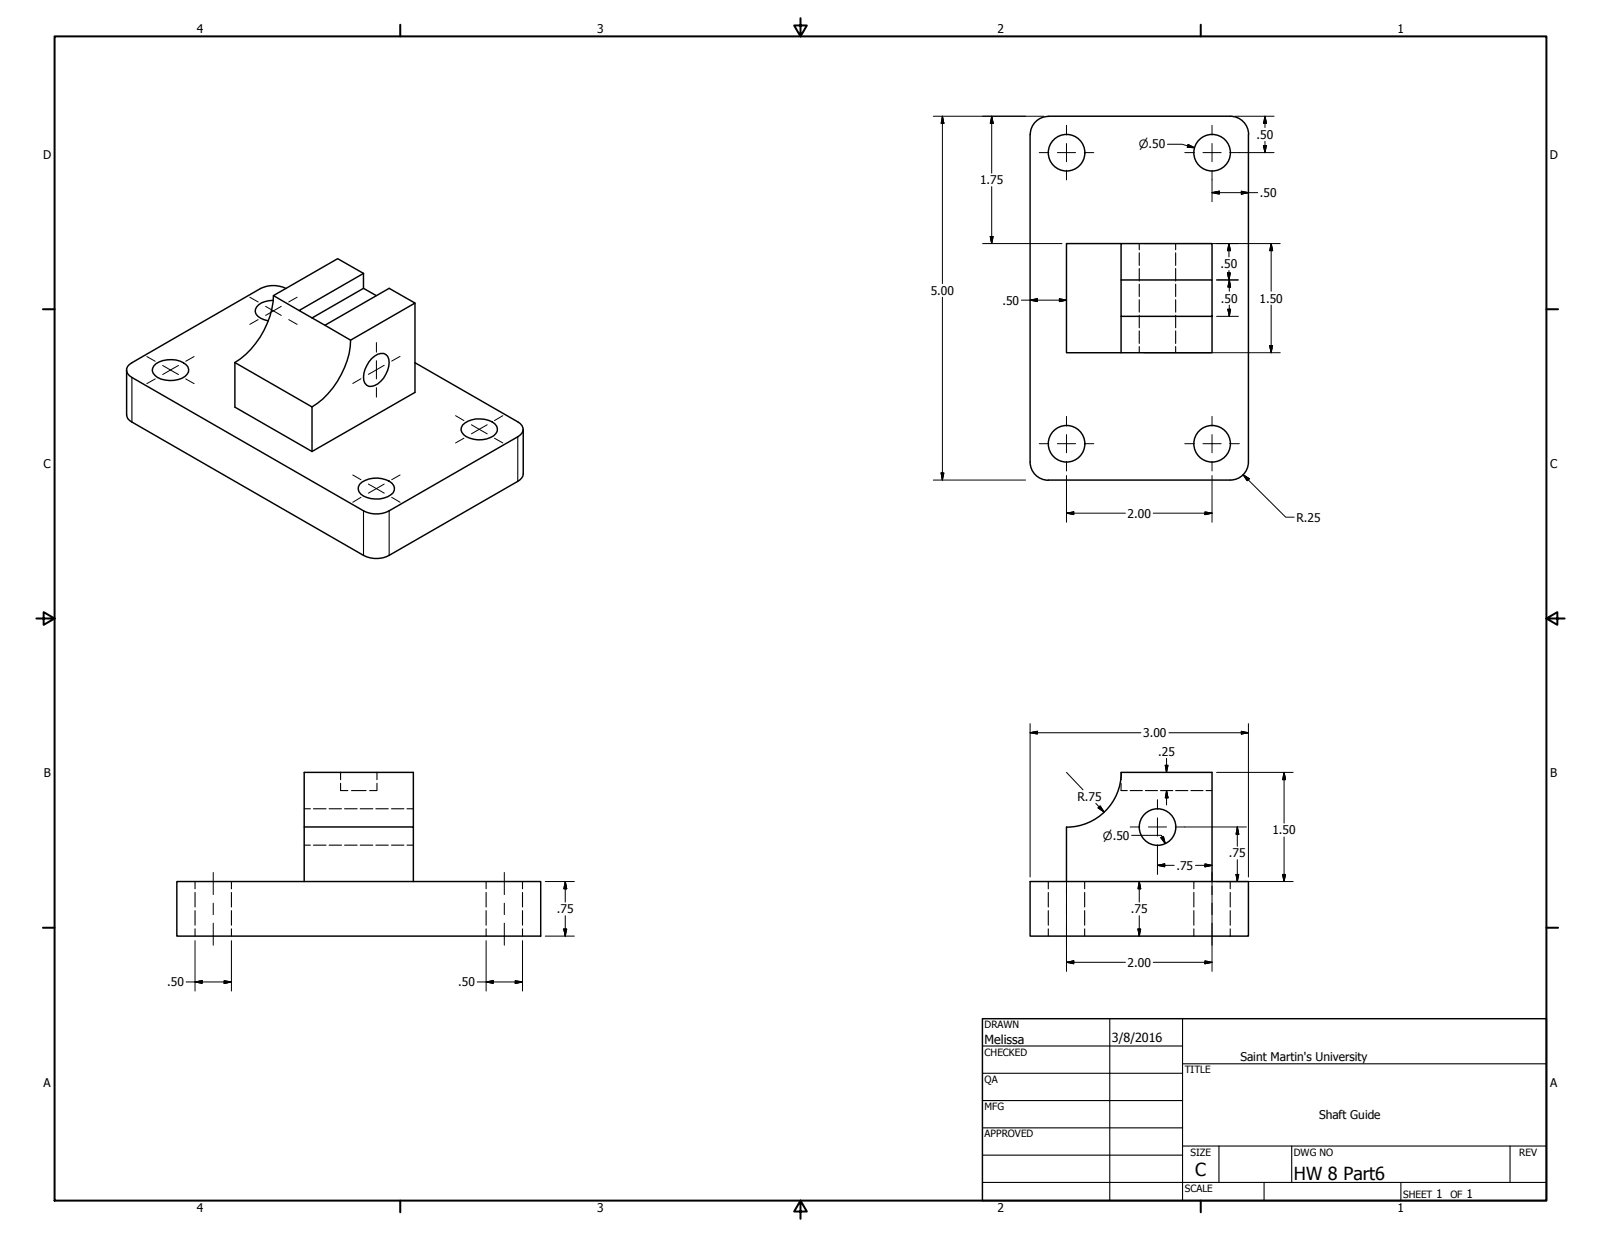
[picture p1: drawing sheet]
<svg xmlns="http://www.w3.org/2000/svg" width="559mm" height="432mm" viewBox="0 0 559 432" stroke-linecap="round" stroke-linejoin="round" font-family="sans-serif">
<!-- layer: Hidden (ANSI) -->
<g fill="none" stroke="#000" stroke-width=".38">
<path d="M397.6 85v2.2M397.6 88.3v4.3M397.6 93.7v4.4M397.6 99.2v4.3M410.3 85v2.2M410.3 88.3v4.3M410.3 93.7v4.4M410.3 99.2v4.3M397.6 104.6v4.4M397.6 110v4.4M397.6 115.5v4.4M410.3 104.6v4.4"/>
<path d="M410.3 110v4.4M410.3 115.5v4.4M397.6 121v2.1M410.3 121v2.1M118.9 273.4v2.6h2.5M118.9 269.6v2.6M122.7 276h5.1M131.6 273.4v2.6h-2.6M131.6 269.6v2.6M391.3 269.6v2.6M391.3 273.4v2.6h2.1M394.5 276h4.2"/>
<path d="M399.8 276h4.2M405.1 276h4.2M410.3 276h4.3M415.7 276h4.2M420.9 276h2.1M106.2 282.3h2.1M106.2 295h2.1M109.4 282.3h4.4M109.4 295h4.4M114.9 282.3h4.3M114.9 295h4.3M120.3 282.3h4.4"/>
<path d="M120.3 295h4.4M125.7 282.3h4.4M125.7 295h4.4M131.2 282.3h4.3M131.2 295h4.3M136.7 282.3h4.3M136.7 295h4.3M142 282.3h2.3M142 295h2.3M68.1 307.7v2.6M68.1 311.5v5.1M68.1 317.9v5.1"/>
<path d="M80.8 307.7v2.6M80.8 311.5v5.1M80.8 317.9v5.1M169.7 307.7v2.6M169.7 311.5v5.1M169.7 317.9v5.1M182.4 307.7v2.6M182.4 311.5v5.1M182.4 317.9v5.1M365.9 307.7v2.6M365.9 311.5v5.1M365.9 317.9v5.1"/>
<path d="M378.6 307.7v2.6M378.6 311.5v5.1M378.6 317.9v5.1M416.7 307.7v2.6M416.7 311.5v5.1M416.7 317.9v5.1M429.4 307.7v2.6M429.4 311.5v5.1M429.4 317.9v5.1M68.1 324.2v2.6M80.8 324.2v2.6M169.7 324.2v2.6"/>
<path d="M182.4 324.2v2.6M365.9 324.2v2.6M378.6 324.2v2.6M416.7 324.2v2.6M429.4 324.2v2.6"/>
</g>
<!-- layer: Visible (ANSI) -->
<g fill="none" stroke="#000" stroke-width=".51">
<path d="M359.5 46.9v114.4a6.4 6.4 0 0 0 6.4 6.3M365.9 40.6h63.5a6.3 6.3 0 0 1 6.3 6.3v114.4a6.3 6.3 0 0 1-6.3 6.3h-63.5M365.9 40.6a6.3 6.3 0 0 0-6.3 6.4M126.9 95.4l-22.5 13 9 5.1 22.4-12.9 9 5.2-22.4 12.9-9-5.2M126.9 95.4v5.2l-18 10.4M126.9 95.4l-9-5.1-22.5 12.9 9 5.2M391.3 97.7h31.7v12.7h-31.7zM391.3 97.7v-12.7h31.7v12.7M391.3 85h-19.1v38.1h19.1M95.4 104.8a6 6 0 0 0-6.2 3.2 2.76 2.76 0 0 0 1.9 3.1l2.6 .9M95.4 103.2a29.8 29.8 0 0 1-13.4 23.4M99.8 100.7a10 10 0 0 0-8.9 0l-44.9 25.9a2.7 2.7 0 0 0-1.8 2.6 2.7 2.7 0 0 0 1.8 2.6l80.9 46.5a9.6 9.6 0 0 0 8.9 0l44.9-25.8a2.74 2.74 0 0 0 1.9-2.6 2.74 2.74 0 0 0-1.9-2.6l-35.9-20.7"/>
<path d="M122.4 118.7a29.8 29.8 0 0 1-13.5 23.3M126.9 100.6l4.4 2.6M144.8 105.8v31.2l-35.9 20.6-26.9-15.5v-15.5M391.3 110.4v12.7h31.7v-12.7M53.7 127.7a8.7 8.7 0 0 1 11.9 .4 2.51 2.51 0 0 1-1.1 3.3 9.3 9.3 0 0 1-10.4-.3 2.26 2.26 0 0 1-.4-3.4zM82 126.6l26.9 15.4v15.6M129.7 125.2a4.2 4.2 0 0 1 5-1.4 3.9 3.9 0 0 1 1 4 8.8 8.8 0 0 1-6 7.1 2.6 2.6 0 0 1-2.8-3.2 9.9 9.9 0 0 1 2.8-6.5zM161.5 148.3a9 9 0 0 1 11.2-.3 2.76 2.76 0 0 1 .8 2.8 2.76 2.76 0 0 1-2.3 1.9 9.3 9.3 0 0 1-9.3-.9 2.33 2.33 0 0 1-.4-3.5zM125.5 169a9 9 0 0 1 11.3-.3 2.49 2.49 0 0 1-.5 4.1 9.5 9.5 0 0 1-10.4-.3 2.49 2.49 0 0 1-.4-3.5zM391.3 269.6h31.7v38.1M391.4 269.7a19.1 19.1 0 0 1-19.1 19M106.2 288.7v19"/>
<path d="M144.3 288.7v-19.1h-38.1v19.1h38.1v19M372.2 288.7v19M61.7 307.7h127v19.1h-127zM359.5 307.7h76.2v19.1h-76.2z"/>
<circle cx="372.3" cy="53.3" r="6.4"/>
<circle cx="423.1" cy="53.3" r="6.4"/>
<circle cx="372.3" cy="154.9" r="6.4"/>
<circle cx="423.1" cy="154.9" r="6.4"/>
<circle cx="404" cy="288.7" r="6.4"/>
</g>
<!-- layer: Visible Narrow (ANSI) -->
<path d="M46 131.8v15.5M180.7 152.5v15.5M126.9 178.3v15.6M135.8 178.3v15.6" fill="none" stroke="#000" stroke-width=".38"/>
<path d="M44.2 129.2v15.6a2.88 2.88 0 0 0 1.8 2.5l80.9 46.6a9.6 9.6 0 0 0 8.9 0l44.9-25.9a3.3 3.3 0 0 0 1.9-2.6v-15.5" fill="none" stroke="#000" stroke-width=".51"/>
<!-- layer: Border (ANSI) -->
<g fill="none" stroke="#000" stroke-width=".7">
<path d="M19 12.7h520.8v406.4h-520.8zM139.7 8.6v4.1M279.4 6.3v6.4l-2.2-3.8h4.4l-2.2 3.8M419.1 8.6v4.1M15 107.9h4M539.8 107.9h4M12.7 215.9h6.3l-3.8-2.2v4.4l3.8-2.2M539.8 215.9l3.8 2.2v-4.4l-3.8 2.2h6.3M15 323.8h4M539.8 323.8h4M139.7 419.1v4.1M279.4 419.1l2.2 3.8h-4.4l2.2-3.8v6.3"/>
<path d="M419.1 419.1v4.1"/>
</g>
<!-- layer: Title (ANSI) -->
<g fill="none" stroke="#000" stroke-width=".38">
<path d="M387.3 355.6v63.5M412.7 355.6v63.5M342.9 365.1h69.8M342.9 374.6h69.8M412.7 371.3h127.1M342.9 384.2h69.8M342.9 393.7h69.8M342.9 412.7h196.9M342.9 403.2h69.8M412.7 400h127.1M425.4 400v12.7M441.2 412.7v6.4"/>
<path d="M450.8 400v12.7M488.9 412.7v6.4M527 400v12.7"/>
</g>
<path d="M342.9 355.6h196.9v63.5h-196.9z" fill="none" stroke="#000" stroke-width=".51"/>
<!-- layer: Dimension (ANSI) -->
<g fill="none" stroke="#000" stroke-width=".35">
<path d="M325.8 40.6h38.5M328.9 40.6l.5 2.5h-.9zM328.9 40.6v58.4M346.1 40.6l.5 2.5h-1zM346.1 40.6v19.9M407.5 50.4h5.1l4.3 1.2M414.7 50.4l2.2 1.2-2.5-.2zM431 40.6h13.7M432.6 53.3h12.1M441 50.8h1l-.5 2.5zM441.5 40.6l.5 2.5h-1zM441.5 40.6v3.9"/>
<path d="M441.5 49.3v4M346.1 65.2v19.8M423 67.2l2.6-.5v1.1zM423 62.8v7.6M423 67.2h16M433.3 66.7l2.4 .5-2.4 .6zM343 85h27.6M345.6 82.6h1l-.5 2.4zM399.2 85h47.6M424.6 97.7h7.6M428.4 95.2h1.1l-.6 2.5zM428.9 85l.6 2.5h-1.1z"/>
<path d="M428.9 85v4.7M428.9 94.4v3.3M429.1 97.7l.4 2.5h-.9zM429.1 97.7v4M443.7 85l.5 2.5h-1zM443.7 85v16.7M328.9 103.8v63.8M356.5 104.8h15.7M359.5 104.8l2.6-.5v1zM369.8 104.3l2.4 .5-2.4 .5zM424.6 110.4h7.6M428.6 107.9h.9l-.4 2.5z"/>
<path d="M429.1 106.5v3.9M443.7 106.5v16.6M399.2 123.1h47.6M443.2 120.6h1l-.5 2.5zM325.8 167.6h32.1M328.5 165.1h.9l-.5 2.5zM372.2 179.1l2.6-.4v.9zM372.2 166v16.3M372.2 179.1h20.6M402.5 179.1h20.5M420.6 178.7l2.4 .4-2.4 .5zM423 166v16.3"/>
<path d="M433.9 165.7l2.2 1.4-.8 .7zM433.9 165.7l14.9 14.8h2.9M359.5 255.8l2.6-.5v.9zM359.5 255.8h38.7M359.5 252.6v53.5M408 255.8h27.7M433.3 255.3l2.4 .5-2.4 .4zM435.7 252.6v53.5M372.2 269.6l5.8 6.1M406.7 267.1h1l-.5 2.5zM407.2 276l.5 2.5h-1zM407.2 264.7v4.9"/>
<path d="M407.2 276v5M424.6 269.6h26.8M448.2 269.6l.5 2.6h-1zM448.2 269.6v17.7M382.5 280.4l2.9 3.1M384 281.3l1.4 2.2-2.1-1.5zM395 291.6h10.4l1.3 2.8M404 298.2v7M405.2 292.4l.9-.4 .6 2.4zM413.5 288.7h21.5M431.9 288.7l.5 2.5h-1zM431.9 288.7v6.7"/>
<path d="M448.2 292.2v15.5M190.3 307.7h10.2M197.3 307.7l.5 2.6h-1zM197.3 307.7v7.2M197.3 319.7v7.1M372.2 309.3v29.8M397.6 307.7l.5 2.6h-.9zM397.6 307.7v7.2M397.6 319.7v7.1M404 302.1l2.5-.5v1zM404 302.1h5.8M417.3 302.1h5.7"/>
<path d="M420.6 301.6l2.4 .5-2.4 .5zM423 309.3v29.8M424.6 307.7h26.8M431.4 305.2h1l-.5 2.5zM431.9 300.1v7.6M447.7 305.2h1l-.5 2.5zM68.1 328.4v17.5M80.8 328.4v17.5M169.7 328.4v17.5M182.4 328.4v17.5M190.3 326.8h10.2M196.8 324.3h1l-.5 2.5z"/>
<path d="M372.2 335.9l2.6-.5v1zM372.2 335.9h20.6M397.2 324.3h.9l-.5 2.5zM402.5 335.9h20.5M420.6 335.4l2.4 .5-2.4 .5zM65 342.8h15.8M68.1 342.8l2.4-.5v1zM78.2 342.3l2.6 .5-2.6 .5zM166.6 342.8h15.8M169.7 342.8l2.4-.5v1zM179.8 342.3l2.6 .5-2.6 .5z"/>
</g>
<g fill="#000" stroke="#000" stroke-width=".35">
<path d="M328.9 40.6l.5 2.5zM328.9 40.6l.5 2.5h-.9zM346.1 40.6l.5 2.5zM346.1 40.6l.5 2.5h-1zM414.4 51.4l2.5 .2zM414.7 50.4l2.2 1.2-2.5-.2zM441 50.8l.5 2.5zM441 50.8h1l-.5 2.5zM441.5 40.6l.5 2.5zM441.5 40.6l.5 2.5h-1zM423 67.2l2.6-.5zM423 67.2l2.6-.5v1.1z"/>
<path d="M433.3 67.8l2.4-.6zM433.3 66.7l2.4 .5-2.4 .6zM345.6 82.6l.5 2.4zM345.6 82.6h1l-.5 2.4zM428.4 95.2l.5 2.5zM428.4 95.2h1.1l-.6 2.5zM428.9 85l.6 2.5zM428.9 85l.6 2.5h-1.1zM443.7 85l.5 2.5zM443.7 85l.5 2.5h-1zM359.5 104.8l2.6-.5zM359.5 104.8l2.6-.5v1z"/>
<path d="M369.8 105.3l2.4-.5zM369.8 104.3l2.4 .5-2.4 .5zM428.6 107.9l.5 2.5zM428.6 107.9h.9l-.4 2.5zM429.1 97.7l.4 2.5zM429.1 97.7l.4 2.5h-.9zM443.2 120.6l.5 2.5zM443.2 120.6h1l-.5 2.5zM328.5 165.1l.4 2.5zM328.5 165.1h.9l-.5 2.5zM372.2 179.1l2.6-.4zM372.2 179.1l2.6-.4v.9z"/>
<path d="M420.6 179.6l2.4-.5zM420.6 178.7l2.4 .4-2.4 .5zM433.9 165.7l2.2 1.4zM433.9 165.7l2.2 1.4-.8 .7zM359.5 255.8l2.6-.5zM359.5 255.8l2.6-.5v.9zM433.3 256.2l2.4-.4zM433.3 255.3l2.4 .5-2.4 .4zM406.7 267.1l.5 2.5zM406.7 267.1h1l-.5 2.5zM407.2 276l.5 2.5zM407.2 276l.5 2.5h-1z"/>
<path d="M448.2 269.6l.5 2.6zM448.2 269.6l.5 2.6h-1zM383.3 282l2.1 1.5zM384 281.3l1.4 2.2-2.1-1.5zM405.2 292.4l1.5 2zM405.2 292.4l.9-.4 .6 2.4zM431.9 288.7l.5 2.5zM431.9 288.7l.5 2.5h-1zM197.3 307.7l.5 2.6zM197.3 307.7l.5 2.6h-1zM397.6 307.7l.5 2.6zM397.6 307.7l.5 2.6h-.9z"/>
<path d="M404 302.1l2.5-.5zM404 302.1l2.5-.5v1zM420.6 302.6l2.4-.5zM420.6 301.6l2.4 .5-2.4 .5zM431.4 305.2l.5 2.5zM431.4 305.2h1l-.5 2.5zM447.7 305.2l.5 2.5zM447.7 305.2h1l-.5 2.5zM196.8 324.3l.5 2.5zM196.8 324.3h1l-.5 2.5zM372.2 335.9l2.6-.5zM372.2 335.9l2.6-.5v1z"/>
<path d="M397.2 324.3l.4 2.5zM397.2 324.3h.9l-.5 2.5zM420.6 336.4l2.4-.5zM420.6 335.4l2.4 .5-2.4 .5zM68.1 342.8l2.4-.5zM68.1 342.8l2.4-.5v1zM78.2 343.3l2.6-.5zM78.2 342.3l2.6 .5-2.6 .5zM169.7 342.8l2.4-.5zM169.7 342.8l2.4-.5v1zM179.8 343.3l2.6-.5zM179.8 342.3l2.6 .5-2.6 .5z"/>
</g>
<!-- layer: Centerline (ANSI) -->
<path d="M74.4 304.5v7.8M74.4 315.3v4M176 304.5v7.8M176 315.3v4M372.2 304.5v7.8M372.2 315.3v4M423 304.5v7.8M423 315.3v4M74.4 322.3v7.6M176 322.3v7.6M372.2 322.3v7.6M423 322.3v7.6" fill="none" stroke="#000" stroke-width=".35"/>
<!-- layer: Center Mark (ANSI) -->
<g fill="none" stroke="#000" stroke-width=".35">
<path d="M362.7 53.3h3.4M369.1 53.3h6.3M372.2 43.8v3.3M372.2 50.1v6.4M372.2 59.4v3.4M378.5 53.3h3.3M413.5 53.3h3.4M419.9 53.3h6.3M423 43.8v3.3M423 50.1v6.4M423 59.4v3.4M429.3 53.3h3.3"/>
<path d="M87.2 103.8l2.9 1.6M90.1 111.6l-2.9 1.6M92.7 106.9l5.5 3.2M98.2 106.9l-5.5 3.2M100.8 111.6l2.9 1.6M103.7 103.8l-2.9 1.6M131.4 119.6v3.3M51.2 124.5l3 1.6M54.2 132.3l-3 1.6M56.8 127.6l2.7 1.6M59.5 129.2l-2.7 1.5M59.5 129.2l2.8 1.5"/>
<path d="M62.3 127.6l-2.8 1.6M64.8 132.3l3 1.6M67.8 124.5l-3 1.6M126 132.2l-2.9 1.7M131.4 125.9v6.4M131.4 135.3v3.3M134.1 127.5l-5.5 3.2M139.6 124.4l-2.9 1.6M159 145.1l2.9 1.7M161.9 153l-2.9 1.6M164.5 148.3l2.8 1.6M167.3 149.9l-2.8 1.5"/>
<path d="M167.3 149.9l2.8 1.5M170.1 148.3l-2.8 1.6M172.6 153l2.9 1.6M175.5 145.1l-2.9 1.7M362.7 154.9h3.4M369.1 154.9h6.3M372.2 145.4v3.3M372.2 151.7v6.4M378.5 154.9h3.3M413.5 154.9h3.4M419.9 154.9h6.3M423 145.4v3.3"/>
<path d="M423 151.7v6.4M429.3 154.9h3.3M123.1 165.8l2.9 1.6M126 173.6l-2.9 1.7M128.6 169l2.8 1.6M131.4 170.6l-2.8 1.5M131.4 170.6l2.7 1.5M134.1 169l-2.7 1.6M136.7 173.6l2.9 1.7M139.6 165.8l-2.9 1.6M372.2 161v3.4M423 161v3.4"/>
<path d="M404 279.1v3.4M394.5 288.7h3.3M400.8 288.7h6.4M404 285.5v6.3M404 294.9v3.3M410.2 288.7h3.3"/>
</g>
<g font-size="6.3">
<text x="417.2" y="410.6">C</text>
<text x="451.6" y="411.9">HW 8 Part6</text>
</g>
<g font-size="4.4">
<text x="343.7" y="364.3">Melissa</text>
<text x="388.1" y="363.7">3/8/2016</text>
</g>
<g font-size="4.2">
<text x="68.7" y="11.7">4</text>
<text x="208.4" y="11.7">3</text>
<text x="348.1" y="11.7">2</text>
<text x="487.8" y="11.7">1</text>
<text x="438.6" y="48.5">.50</text>
<text x="15.1" y="55.5">D</text>
<text x="540.9" y="55.5">D</text>
<text x="342.1" y="64.3">1.75</text>
<text x="439.7" y="68.8">.50</text>
<text x="426" y="93.5">.50</text>
<text x="324.9" y="102.9">5.00</text>
<text x="349.9" y="106.3">.50</text>
<text x="426.1" y="105.6">.50</text>
<text x="439.6" y="105.6">1.50</text>
<text x="15.2" y="163.4">C</text>
<text x="541" y="163.4">C</text>
<text x="393.6" y="180.7">2.00</text>
<text x="452.5" y="182.1">R.25</text>
<text x="399" y="257.3">3.00</text>
<text x="404.2" y="263.9">.25</text>
<text x="15.3" y="271.4">B</text>
<text x="541.1" y="271.4">B</text>
<text x="376" y="279.6">R.75</text>
<text x="444.1" y="291.3">1.50</text>
<text x="428.9" y="299.3">.75</text>
<text x="410.6" y="303.5">.75</text>
<text x="194.4" y="318.8">.75</text>
<text x="394.7" y="318.8">.75</text>
<text x="393.6" y="337.4">2.00</text>
<text x="58.4" y="344.3">.50</text>
<text x="160" y="344.3">.50</text>
<text x="432.9" y="370.2">Saint Martin's University</text>
<text x="15.2" y="379.3">A</text>
<text x="541" y="379.3">A</text>
<text x="460.4" y="390.5">Shaft Guide</text>
<text x="501.3" y="418.3">1</text>
<text x="511.8" y="418.3">1</text>
<text x="68.7" y="423.2">4</text>
<text x="208.4" y="423.2">3</text>
<text x="348.1" y="423.2">2</text>
<text x="487.8" y="423.2">1</text>
</g>
<g font-size="4">
<text x="397.4" y="51.8">⌀.50</text>
<text x="384.9" y="293.1">⌀.50</text>
</g>
<g font-size="3.5">
<text x="343.7" y="358.9">DRAWN</text>
<text x="343.7" y="368.5">CHECKED</text>
<text x="413.5" y="374.6">TITLE</text>
<text x="343.7" y="378">QA</text>
<text x="343.7" y="387.5">MFG</text>
<text x="343.7" y="397.1">APPROVED</text>
<text x="415.5" y="403.4">SIZE</text>
<text x="451.6" y="403.4">DWG NO</text>
<text x="530.3" y="403.4">REV</text>
<text x="413.5" y="416.1">SCALE</text>
<text x="489.7" y="418.3">SHEET</text>
<text x="506.2" y="418.3">OF</text>
</g>
</svg>
